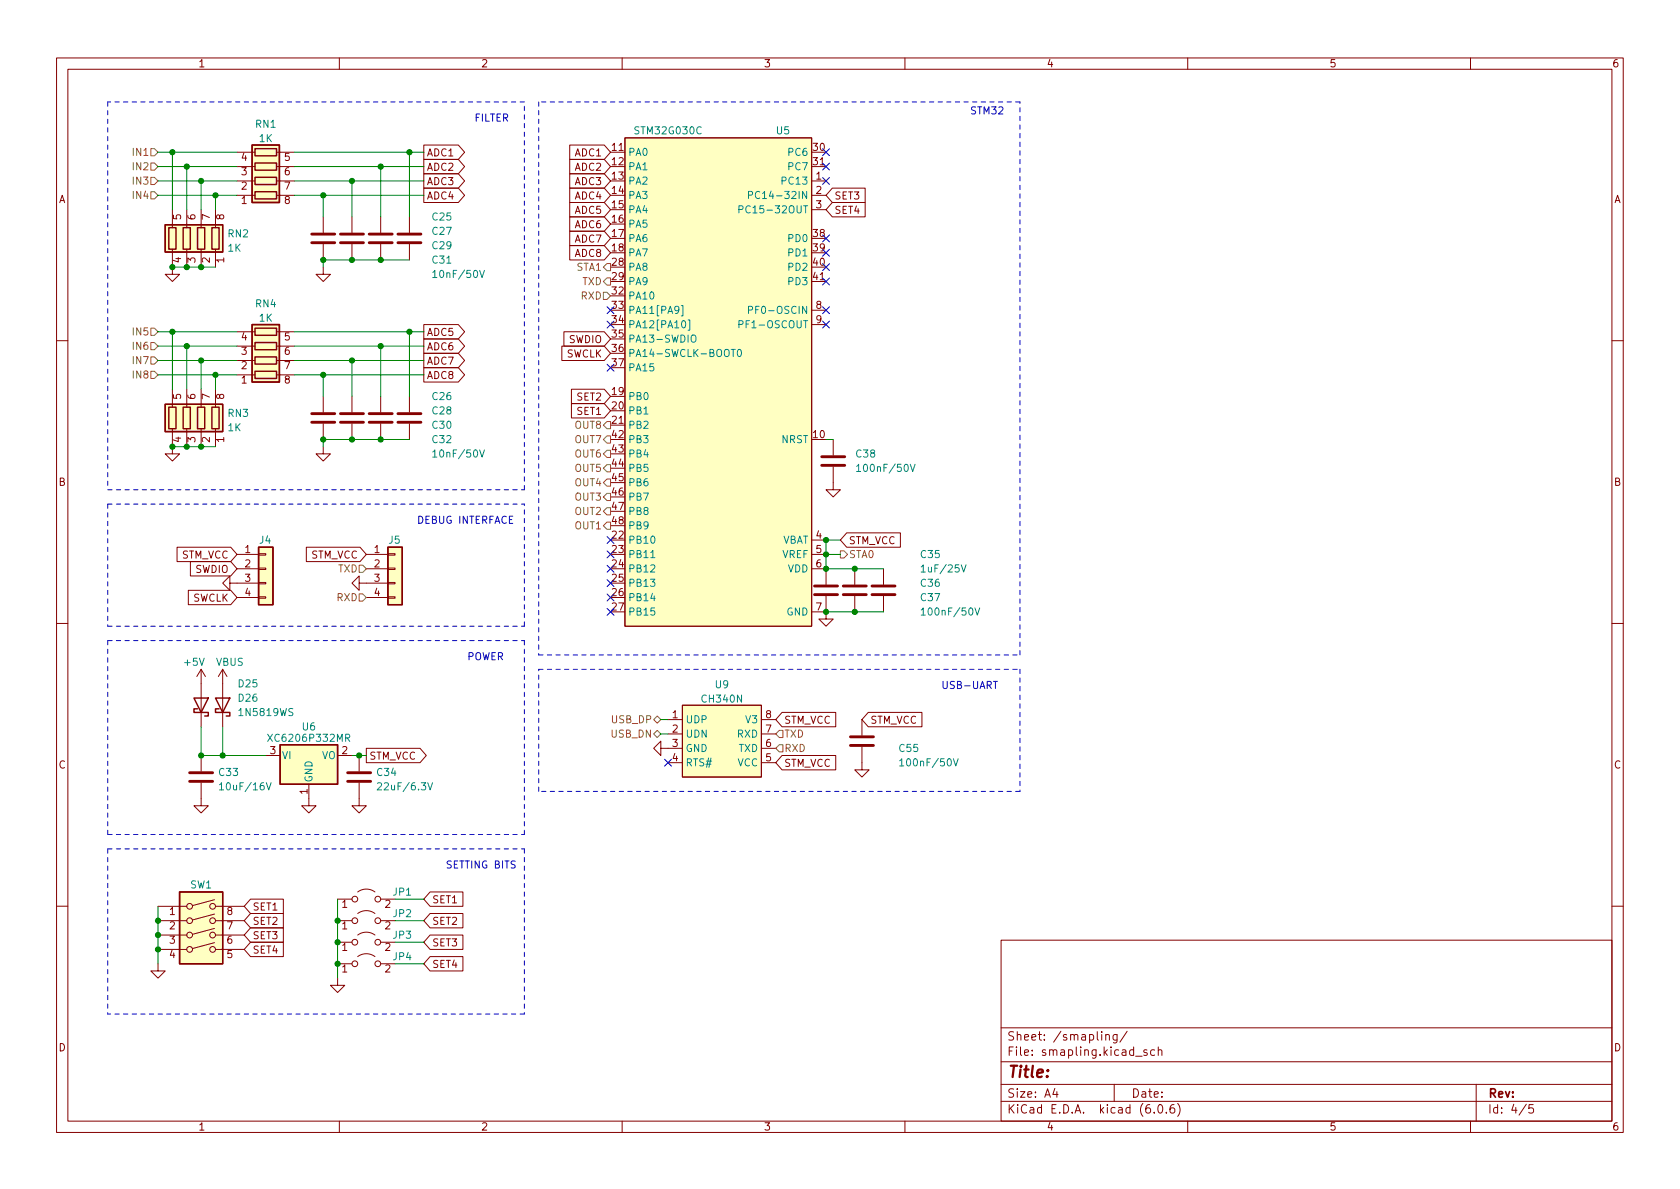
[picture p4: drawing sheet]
<svg xmlns="http://www.w3.org/2000/svg" width="297mm" height="210mm" viewBox="0 0 297 210" stroke-linecap="round" stroke-linejoin="round" font-family="sans-serif">
<g fill="none" stroke="#840000" stroke-width=".18">
<path d="M10 10.2h277v190.1h-277zM12 12.2h273v186.1h-273zM60 10.2v2M110 10.2v2M160 10.2v2M210 10.2v2M260 10.2v2M30.5 37.1v3.2M33 37.1v3.2M35.6 37.1v3.2M38.1 37.1v3.2M41.9 34.5h3.2"/>
<path d="M41.9 32h3.2M41.9 29.5h3.2M41.9 26.9h3.2M48.9 34.5h3.2M48.9 32h3.2M48.9 29.5h3.2M48.9 26.9h3.2M57.1 38.3v2.8M62.2 38.3v2.8M67.3 38.3v2.8M72.4 38.3v2.8M74.9 28.2h6.1l1.1 1.3-1.1 1.2h-6.1z"/>
<path d="M74.9 25.6h6.1l1.1 1.3-1.1 1.3h-6.1zM74.9 30.7h6.1l1.1 1.3-1.1 1.3h-6.1zM74.9 33.3h6.1l1.1 1.2-1.1 1.3h-6.1zM100.7 33.3h6.1l1.1 1.2-1.1 1.3h-6.1zM100.7 38.3h6.1l1.1 1.3-1.1 1.3h-6.1zM100.7 35.8h6.1l1.1 1.3-1.1 1.2h-6.1zM100.7 28.2h6.1l1.1 1.3-1.1 1.2h-6.1zM100.7 30.7h6.1l1.1 1.3-1.1 1.3h-6.1zM100.7 25.6h6.1l1.1 1.3-1.1 1.3h-6.1zM107.9 26.9h2.6M110.5 24.4h33v86.3h-33zM143.5 34.5h2.5"/>
<path d="M143.5 32h2.5M143.5 29.5h2.5M143.5 37.1h2.5M147.2 35.8h5.8v2.5h-5.8l-1.2-1.2zM147.2 33.3h5.8v2.5h-5.8l-1.2-1.3zM30.5 44.1v4.4h1.2l-1.2 1.3-1.3-1.3h1.3M33 44.1v3.1M35.6 44.1v3.1M38.1 44.1v3.1M41.9 58.7h3.2M48.9 58.7h3.2M57.1 47.2v1.3h1.3l-1.3 1.3-1.2-1.3h1.2"/>
<path d="M57.1 43.2v2.8M62.2 43.2v2.8M67.3 43.2v2.8M72.4 43.2v2.8M74.9 57.4h6.1l1.1 1.3-1.1 1.2h-6.1zM74.9 59.9h6.1l1.1 1.3-1.1 1.3h-6.1zM99.7 58.7h7.1l1.1 1.2-1.1 1.3h-7.1zM100.7 40.9h6.1l1.1 1.3-1.1 1.2h-6.1zM100.7 43.4h6.1l1.1 1.3-1.1 1.3h-6.1zM143.5 49.8h2.5M143.5 54.9h2.5M143.5 57.4h2.5"/>
<path d="M10 60.2h2M30.5 75.8v4.5h1.2l-1.2 1.2-1.3-1.2h1.3M30.5 68.8v3.2M33 68.8v3.2M33 75.8v3.2M35.6 68.8v3.2M35.6 75.8v3.2M38.1 68.8v3.2M38.1 75.8v3.2M41.9 66.3h3.2M41.9 63.7h3.2M41.9 61.2h3.2"/>
<path d="M48.9 66.3h3.2M48.9 63.7h3.2M48.9 61.2h3.2M57.1 79v1.3h1.3l-1.3 1.2-1.2-1.2h1.2M57.1 70.1v2.8M57.1 74.9v2.8M62.2 70.1v2.8M62.2 74.9v2.8M67.3 70.1v2.8M67.3 74.9v2.8M72.4 70.1v2.8M72.4 74.9v2.8"/>
<path d="M74.9 65h6.1l1.1 1.3-1.1 1.3h-6.1zM74.9 62.5h6.1l1.1 1.2-1.1 1.3h-6.1zM99.3 61.2h7.5l1.1 1.3-1.1 1.2h-7.5zM101 71.4h5.8l1.1 1.2-1.1 1.3h-5.8zM101 68.8h5.8l1.1 1.3-1.1 1.3h-5.8zM107.9 75.2h2.6M147.3 77.7v2.8M285 60.2h2M31.3 96.8h9.5l1.1 1.2-1.1 1.3h-9.5zM33.7 99.3h7.1l1.1 1.3-1.1 1.2h-7.1zM41.9 98h3.8M45.7 97.9h1.3v.3h-1.3z"/>
<path d="M54.2 96.8h9.5l1.1 1.2-1.1 1.3h-9.5zM64.8 98h3.8M68.6 97.9h1.2v.3h-1.2zM143.5 98h2.5M143.5 95.5h2.5M147.3 82.5v4.1h1.3l-1.3 1.3-1.3-1.3h1.3M149.7 94.2h9.5v2.6h-9.5l-1.1-1.3zM10 110.2h2M33.3 104.4h7.5l1.1 1.3-1.1 1.2h-7.5zM35.6 118.4v10.1M35.6 118.4l-.8 1.2M35.6 118.4l.7 1.2"/>
<path d="M39.4 118.4v10.1M39.4 118.4l-.8 1.2M39.4 118.4l.7 1.2M40.6 103.1v-1.3l-1.2 1.3 1.2 1.3v-1.3h5.1M41.9 100.6h3.8M41.9 105.7h3.8M45.7 105.5h1.3v.3h-1.3zM45.7 103h1.3v.2h-1.3zM45.7 100.5h1.3v.2h-1.3zM63.5 103.1v-1.3l-1.3 1.3 1.3 1.3v-1.3h5.1M64.8 100.6h3.8M64.8 105.7h3.8"/>
<path d="M68.6 105.5h1.2v.3h-1.2zM68.6 103h1.2v.2h-1.2zM68.6 100.5h1.2v.2h-1.2zM143.5 100.6h2.5v2.8M143.5 108.2h2.5M146 108.2v1.3h1.3l-1.3 1.2-1.2-1.2h1.2M146 105.4v2.8M151.1 100.6v2.8M151.1 105.4v2.8M156.2 100.6v2.8M156.2 105.4v2.8M285 110.2h2"/>
<path d="M35.6 138.4v4.1h1.2l-1.2 1.3-1.3-1.3h1.3M35.6 133.6v2.8M47 133.6h2.5M54.6 138.7v3.8h1.3l-1.3 1.3-1.3-1.3h1.3M59.7 133.6h2.5M63.5 138.4v4.1h1.3l-1.3 1.3-1.3-1.3h1.3M63.5 133.6v2.8M64.8 132.3h9.5l1.1 1.3-1.1 1.3h-9.5zM116.8 132.3v-1.2l-1.2 1.2 1.2 1.3v-1.3h3.8M118.1 127.2h2.5M118.1 129.8h2.5M118.1 134.9h2.5"/>
<path d="M120.6 124.7h14v12.7h-14zM134.6 127.2h2.6M134.6 129.8h2.6M134.6 132.3h2.6M134.6 134.9h2.6M138.3 126h9.5v2.5h-9.5l-1.1-1.3zM138.3 133.6h9.5v2.5h-9.5l-1.1-1.2zM152.4 132.1v4h1.3l-1.3 1.3-1.3-1.3h1.3M152.4 127.2v2.8M153.5 126h9.5v2.5h-9.5l-1.1-1.3zM37.9 159.1l-3.9 1M44.3 159h5.8v2.5h-5.8l-1.1-1.2z"/>
<path d="M59.7 159h2.5M63.2 157.7a2.54 2.54 0 0 1 3.1 0M67.3 159h2.5M76 157.7h5.8v2.6h-5.8l-1.1-1.3zM10 160.2h2M27.9 170.4v1.3h1.3l-1.3 1.3-1.2-1.3h1.2M27.9 160.3h5.1M27.9 162.8h5.1M27.9 165.3h5.1M27.9 167.9h5.1M37.9 166.7l-3.9 1M37.9 164.2l-3.9 1"/>
<path d="M37.9 161.6l-3.9 1.1M38.1 160.3h5.1M38.1 162.8h5.1M38.1 165.3h5.1M38.1 167.9h5.1M44.3 164.1h5.8v2.5h-5.8l-1.1-1.3zM44.3 166.6h5.8v2.6h-5.8l-1.1-1.3zM44.3 161.5h5.8v2.6h-5.8l-1.1-1.3zM59.7 173v1.2h1.3l-1.3 1.3-1.3-1.3h1.3M59.7 162.8h2.5M59.7 170.4h2.5M59.7 166.6h2.5"/>
<path d="M63.2 169.2a2.54 2.54 0 0 1 3.1 0M63.2 161.5a2.54 2.54 0 0 1 3.1 0M63.2 165.3a2.54 2.54 0 0 1 3.1 0M67.3 162.8h2.5M67.3 170.4h2.5M67.3 166.6h2.5M76 165.3h5.8v2.6h-5.8l-1.1-1.3zM76 169.2h5.8v2.5h-5.8l-1.1-1.3zM76 161.5h5.8v2.6h-5.8l-1.1-1.3zM177 166.3h108v32h-108zM285 160.2h2M60 198.3v2"/>
<path d="M110 198.3v2M160 198.3v2M177 194.8h108M177 191.8h108M177 187.8h108M177 181.8h108M186.5 192.5l-.4 1h1M186.9 193v1M195.5 183.1l.2-.2 .4 .1v.9M195.5 182.9v1M197 191.8v3M197.5 182.9v1.2l-.3 .3h-.3"/>
<path d="M197.5 183l-.4-.1-.3 .3v.4l.1 .3h.6M199.3 182.4l-1.3 1.9M200.8 186.8h1.1M202.8 185.7l-.4-.1-.2 .2 .1 .3 .5 .1v.4h-.6M204.1 196.7v.1M204.1 185.7l-.4-.1-.3 .3v.4l.2 .3h.5M204.8 185.8l.2-.2 .4 .1v.9M204.8 185.1v1.5M204.9 195.4l.2-.1a.81 .81 0 0 1 .6 .7 .81 .81 0 0 1-.3 .8h-.2a.81 .81 0 0 1-.6-.6 .81 .81 0 0 1 .3-.8zM206.2 196.7v.1M207.6 195.3a.59 .59 0 0 0-.7 .7v.5l.1 .3h.4l.2-.1 .1-.5-.1-.2-.5-.1-.2 .3M208.2 195.1a1.72 1.72 0 0 1 0 2.3"/>
<path d="M210 198.3v2M260 198.3v2M261 191.8v6.5M269.9 195.3l-1.3 1.9M271.1 195.3h-.7l-.1 .7 .2-.1 .5 .1 .2 .2-.1 .5-.2 .1-.6-.1"/>
<circle cx="62.7" cy="159" r=".51"/>
<circle cx="66.8" cy="159" r=".51"/>
<circle cx="33.5" cy="162.8" r=".51"/>
<circle cx="33.5" cy="160.3" r=".51"/>
<circle cx="33.5" cy="165.3" r=".51"/>
<circle cx="33.5" cy="167.9" r=".51"/>
<circle cx="37.6" cy="160.3" r=".51"/>
<circle cx="37.6" cy="162.8" r=".51"/>
<circle cx="37.6" cy="165.3" r=".51"/>
<circle cx="37.6" cy="167.9" r=".51"/>
<circle cx="62.7" cy="170.4" r=".51"/>
<circle cx="62.7" cy="166.6" r=".51"/>
<circle cx="62.7" cy="162.8" r=".51"/>
<circle cx="66.8" cy="170.4" r=".51"/>
<circle cx="66.8" cy="162.8" r=".51"/>
<circle cx="66.8" cy="166.6" r=".51"/>
</g>
<g fill="none" stroke="#840000" stroke-width=".51">
<path d="M55.1 42.9h4.1M55.1 41.4h4.1M60.2 42.9h4.1M60.2 41.4h4.1M65.3 42.9h4M65.3 41.4h4M70.4 42.9h4M70.4 41.4h4M55.1 74.7h4.1M55.1 73.1h4.1M60.2 74.7h4.1M60.2 73.1h4.1"/>
<path d="M65.3 74.7h4M65.3 73.1h4M70.4 74.7h4M70.4 73.1h4M145.3 82.3h4.1M145.3 80.8h4.1M144 105.2h4.1M144 103.6h4.1M149.1 105.2h4.1M149.1 103.6h4.1M154.2 105.2h4M154.2 103.6h4"/>
<path d="M33.5 138.2h4.1M33.5 136.6h4.1M61.5 138.2h4M61.5 136.6h4M150.4 131.8h4M150.4 130.3h4"/>
</g>
<g fill="none" stroke="#008484" stroke-width=".18">
<path d="M130.6 37h.7l.1-.2-.1-.3-.7-.1v1.3M132.3 34.5l.6-.1 .2-.1-.1-.3-.7-.2v1.3M134.3 34a.6 .6 0 0 0-.8 .4 .6 .6 0 0 0 .6 .7l.2-.1M76.5 48.2l.4-.4v1.3M76.5 49.1h.7M84.8 47.8l.4 1.3 .5-1.3M120.4 54h.4v1.9h-.4M120.6 56.8l.2-.1a.68 .68 0 0 1 .5 .6 .68 .68 0 0 1-.5 .7l-.2-.1-.1-.4zM121.7 56.6h.3v1.8h-.3M122.3 59.4l.2-.2a.43 .43 0 0 1 .5 .5v.4a.42 .42 0 0 1-.4 .4 .42 .42 0 0 1-.4-.4zM130.6 57.4l.7-.1 .1-.2-.1-.3-.7-.1v1.3M132.3 54.8h.6l.2-.2-.1-.3-.7-.1v1.2"/>
<path d="M76.5 79.9l.4-.3v1.2M84.8 79.6l.4 1.2 .5-1.2M129.3 61.8h.7M129.6 61.8v1.3M130.5 61.9l.2-.1a.68 .68 0 0 1 .4 .6 .68 .68 0 0 1-.4 .7l-.2-.2-.1-.3zM76.5 80.8h.7M115.1 98.6h.7M151.5 82.5l.3-.4v1.3M151.5 83.4h.7M160.9 82.1l.5 1.3 .4-1.3M170 99.9l.4 1.3 .4-1.3M162.9 100.2l.3-.3v1.3"/>
<path d="M162.9 107.9l.3-.4v1.3M162.9 101.2h.7M162.9 108.8h.7M172.4 107.5l.4 1.3 .4-1.3M38.8 138.8l.4-.4v1.3M38.8 139.7h.7M47.1 138.4l.4 1.3 .4-1.3M47.3 129.8l.9 1.3M48.2 129.8l-.9 1.3M61.1 130.5l.6-.1 .1-.1v-.3l-.7-.2v1.3M61.4 130.5l.4 .6M66.7 138.5l.5-.1 .3 .4-.8 .9h.8"/>
<path d="M75.6 138.4l.5 1.3 .4-1.3M159.1 134.5l.3-.3v1.2M159.1 135.4h.7M168.6 134.2l.4 1.2 .4-1.2"/>
</g>
<g fill="#ffffc2" stroke="#ffffc2" stroke-width=".18">
<path d="M29.2 71.5h10.2v4.8h-10.2z"/>
<path d="M44.6 57.4h4.8v10.2h-4.8z"/>
<path d="M68.6 96.8h2.5v10.1h-2.5z"/>
<path d="M31.7 157.7h7.7v12.7h-7.7z"/>
<path d="M29.2 39.7h10.2v4.9h-10.2z"/>
<path d="M44.6 25.6h4.8v10.2h-4.8z"/>
<path d="M45.7 96.8h2.6v10.1h-2.6z"/>
<path d="M110.5 24.4h33v86.3h-33z"/>
<path d="M120.6 124.7h14v12.7h-14z"/>
<path d="M49.5 131.7h10.2v7h-10.2z"/>
</g>
<g fill="none" stroke="#840000" stroke-width=".25">
<path d="M29.2 39.7h10.2v4.9h-10.2zM44.6 25.6h4.8v10.2h-4.8zM45.1 33.9h3.8v1.3h-3.8zM45.1 31.4h3.8v1.2h-3.8zM45.1 28.8h3.8v1.3h-3.8zM45.1 26.3h3.8v1.3h-3.8zM29.8 40.3h1.3v3.8h-1.3zM32.4 40.3h1.3v3.8h-1.3zM34.9 40.3h1.3v3.8h-1.3zM37.5 40.3h1.2v3.8h-1.2zM44.6 57.4h4.8v10.2h-4.8zM45.1 58h3.8v1.3h-3.8z"/>
<path d="M29.2 71.5h10.2v4.8h-10.2zM29.8 72h1.3v3.8h-1.3zM32.4 72h1.3v3.8h-1.3zM34.9 72h1.3v3.8h-1.3zM37.5 72h1.2v3.8h-1.2zM45.1 65.7h3.8v1.2h-3.8zM45.1 63.1h3.8v1.3h-3.8zM45.1 60.6h3.8v1.2h-3.8zM45.7 96.8h2.6v10.1h-2.6zM68.6 96.8h2.5v10.1h-2.5zM34.3 123.4h2.5l-1.2 2.6zM34.9 125.3h-.6v.7h2.5v.6h-.6"/>
<path d="M38.1 123.4h2.5l-1.2 2.6zM38.7 125.3h-.6v.7h2.5v.6h-.6M49.5 131.7h10.2v7h-10.2zM31.7 157.7h7.7v12.7h-7.7z"/>
</g>
<g fill="none" stroke="#848400" stroke-width=".18">
<path d="M26.7 26.3h.6l.6 .6-.6 .7h-.6zM26.7 28.8h.6l.6 .7-.6 .6h-.6zM26.7 33.9h.6l.6 .6-.6 .7h-.6zM26.7 31.4h.6l.6 .6-.6 .6h-.6zM26.7 58h.6l.6 .7-.6 .6h-.6zM106.7 51.7h.6l.6 .6-.6 .7h-.6zM107.3 46.6h.6v1.3h-.6l-.6-.7zM107.3 49.1h.6v1.3h-.6l-.6-.6zM26.7 65.7h.6l.6 .6-.6 .6h-.6zM26.7 63.1h.6l.6 .6-.6 .7h-.6zM26.7 60.6h.6l.6 .6-.6 .6h-.6zM107.3 74.5h.6v1.3h-.6l-.6-.6z"/>
<path d="M107.3 77.1h.6v1.3h-.6l-.6-.7zM107.3 79.6h.6v1.3h-.6l-.6-.6zM63.5 99.9h.6l.7 .7-.7 .6h-.6zM107.3 82.2h.6v1.2h-.6l-.6-.6zM107.3 87.2h.6v1.3h-.6l-.6-.6zM107.3 92.3h.6v1.3h-.6l-.6-.6zM107.3 84.7h.6v1.3h-.6l-.6-.7zM107.3 89.8h.6v1.3h-.6l-.6-.7zM148.6 97.4h.6l.7 .6-.7 .7h-.6zM63.5 105h.6l.7 .7-.7 .6h-.6zM115.6 127.2l.6-.6 .6 .6-.6 .7zM115.6 129.8l.6-.6 .6 .6-.6 .6z"/>
<path d="M137.2 129.8l.6-.6h.6v1.2h-.6zM137.8 131.7h.6v1.3h-.6l-.6-.7z"/>
</g>
<path d="M175.6 120.5h.8" fill="none" stroke="#0000c2" stroke-width=".18"/>
<g fill="none" stroke="#0000c2" stroke-width=".18" stroke-dasharray=".8 .8">
<path d="M19 18v68.6M92.7 18h-73.7M95.2 18v97.8M180.3 18h-85.1M19 89.1h73.7M19 89.1v21.6M19 86.6h73.7M92.7 86.6v-68.6M19 113.3h73.7M19 110.7h73.7M19 113.3v34.3M92.7 110.7v-21.6"/>
<path d="M95.2 118.4h85.1M95.2 115.8h85.1M180.3 115.8v-97.8M180.3 118.4v21.5M95.2 139.9v-21.5M180.3 139.9h-85.1M19 147.6h73.7M19 150.1h73.7M19 150.1v29.2M92.7 147.6v-34.3M92.7 150.1v29.2M92.7 179.3h-73.7"/>
</g>
<g fill="none" stroke="#008400" stroke-width=".18">
<path d="M27.9 32h14M27.9 34.5h14M27.9 29.5h14M27.9 26.9h14M30.5 26.9v10.2M33 29.5v7.6M35.6 32v5.1M38.1 34.5v2.6M52.1 32h22.8M52.1 34.5h22.8M52.1 29.5h22.8M52.1 26.9h22.8"/>
<path d="M57.1 34.5v3.8M62.2 32v6.3M67.3 29.5v8.8M72.4 26.9v11.4M27.9 58.7h14M30.5 58.7v10.1M30.5 47.2h7.6M52.1 58.7h22.8M72.4 46h-15.3v1.2M72.4 58.7v11.4M27.9 63.7h14M27.9 61.2h14"/>
<path d="M27.9 66.3h14M30.5 79h7.6M33 61.2v7.6M35.6 63.7v5.1M38.1 66.3v2.5M52.1 63.7h22.8M52.1 61.2h22.8M52.1 66.3h22.8M57.1 66.3v3.8M62.2 63.7v6.4M67.3 61.2v8.9M72.4 77.7h-15.3v1.3"/>
<path d="M146 77.7h1.3M146 98h2.6M148.6 95.5h-2.6v5.1h10.2M146 108.2h10.2M35.6 128.5v5.1h11.4M39.4 128.5v5.1M62.2 133.6h2.6M116.8 127.2h1.3M116.8 129.8h1.3M59.7 159v14M69.8 159h5.1M27.9 160.3v10.1"/>
<path d="M69.8 162.8h5.1M69.8 170.4h5.1M69.8 166.6h5.1"/>
</g>
<g fill="none" stroke="#000084" stroke-width=".18">
<path d="M145.4 26.3l1.3 1.2M145.4 28.8l1.3 1.3M145.4 31.4l1.3 1.2M146.7 26.3l-1.3 1.2M146.7 28.8l-1.3 1.3M146.7 31.4l-1.3 1.2M107.3 56.8l1.3 1.2M107.3 54.2l1.3 1.3M108.6 56.8l-1.3 1.2M108.6 54.2l-1.3 1.3M145.4 41.5l1.3 1.3M145.4 44.1l1.3 1.2"/>
<path d="M145.4 46.6l1.3 1.2M145.4 56.8l1.3 1.2M145.4 54.2l1.3 1.3M145.4 49.2l1.3 1.2M146.7 41.5l-1.3 1.3M146.7 56.8l-1.3 1.2M146.7 44.1l-1.3 1.2M146.7 46.6l-1.3 1.2M146.7 54.2l-1.3 1.3M146.7 49.2l-1.3 1.2M107.3 64.4l1.3 1.2M108.6 64.4l-1.3 1.2"/>
<path d="M107.3 94.9l1.3 1.2M107.3 97.4l1.3 1.2M107.3 100l1.3 1.2M108.6 94.9l-1.3 1.2M108.6 97.4l-1.3 1.2M108.6 100l-1.3 1.2M107.3 107.6l1.3 1.2M107.3 105l1.3 1.3M107.3 102.5l1.3 1.2M108.6 107.6l-1.3 1.2M108.6 105l-1.3 1.3M108.6 102.5l-1.3 1.2"/>
<path d="M117.5 134.3l1.2 1.2M118.7 134.3l-1.2 1.2"/>
</g>
<g fill="#008400" stroke="#008400" stroke-width=".18">
<circle cx="39.4" cy="133.6" r=".46"/>
<circle cx="27.9" cy="167.9" r=".46"/>
<circle cx="27.9" cy="165.3" r=".46"/>
<circle cx="27.9" cy="162.8" r=".46"/>
<circle cx="59.7" cy="162.8" r=".46"/>
<circle cx="57.1" cy="66.3" r=".46"/>
<circle cx="35.6" cy="79" r=".46"/>
<circle cx="38.1" cy="66.3" r=".46"/>
<circle cx="57.1" cy="77.7" r=".46"/>
<circle cx="33" cy="79" r=".46"/>
<circle cx="30.5" cy="79" r=".46"/>
<circle cx="67.3" cy="77.7" r=".46"/>
<circle cx="62.2" cy="77.7" r=".46"/>
<circle cx="35.6" cy="63.7" r=".46"/>
<circle cx="33" cy="61.2" r=".46"/>
<circle cx="35.6" cy="133.6" r=".46"/>
<circle cx="30.5" cy="47.2" r=".46"/>
<circle cx="35.6" cy="47.2" r=".46"/>
<circle cx="33" cy="47.2" r=".46"/>
<circle cx="30.5" cy="58.7" r=".46"/>
<circle cx="62.2" cy="63.7" r=".46"/>
<circle cx="59.7" cy="166.6" r=".46"/>
<circle cx="59.7" cy="170.4" r=".46"/>
<circle cx="63.5" cy="133.6" r=".46"/>
<circle cx="67.3" cy="29.5" r=".46"/>
<circle cx="72.4" cy="58.7" r=".46"/>
<circle cx="67.3" cy="61.2" r=".46"/>
<circle cx="72.4" cy="26.9" r=".46"/>
<circle cx="35.6" cy="32" r=".46"/>
<circle cx="67.3" cy="46" r=".46"/>
<circle cx="62.2" cy="46" r=".46"/>
<circle cx="57.1" cy="46" r=".46"/>
<circle cx="57.1" cy="34.5" r=".46"/>
<circle cx="62.2" cy="32" r=".46"/>
<circle cx="38.1" cy="34.5" r=".46"/>
<circle cx="30.5" cy="26.9" r=".46"/>
<circle cx="33" cy="29.5" r=".46"/>
<circle cx="146" cy="108.2" r=".46"/>
<circle cx="146" cy="95.5" r=".46"/>
<circle cx="151.1" cy="108.2" r=".46"/>
<circle cx="151.1" cy="100.6" r=".46"/>
<circle cx="146" cy="100.6" r=".46"/>
<circle cx="146" cy="98" r=".46"/>
</g>
<text font-size="2.8" fill="#840000" x="178" y="190.6">Title:</text>
<g font-size="2.1" fill="#840000">
<text x="178" y="184">Sheet: /smapling/</text>
<text x="178" y="186.7">File: smapling.kicad_sch</text>
<text x="178" y="196.9">KiCad E.D.A. kicad (6.0.6)</text>
<text x="178" y="194.1">Size: A4</text>
<text x="200" y="194.1">Date:</text>
<text x="263" y="194.1">Rev:</text>
<text x="263" y="196.9">Id: 4/5</text>
</g>
<g font-size="1.8" fill="#840000">
<text x="35" y="11.9">1</text>
<text x="85" y="11.9">2</text>
<text x="135" y="11.9">3</text>
<text x="185" y="11.9">4</text>
<text x="235" y="11.9">5</text>
<text x="285" y="11.9">6</text>
<text x="42.7" y="28.4">4</text>
<text x="50.3" y="28.4">5</text>
<text x="75.4" y="27.6">ADC1</text>
<text x="101.7" y="27.6">ADC1</text>
<text x="108.2" y="26.7">11</text>
<text x="108.2" y="29.2">12</text>
<text x="143.8" y="26.7">30</text>
<text x="143.8" y="29.2">31</text>
<text x="10.3" y="35.9">A</text>
<text x="42.7" y="33.5">2</text>
<text x="42.7" y="31">3</text>
<text x="50.3" y="31">6</text>
<text x="50.3" y="33.5">7</text>
<text x="75.4" y="30.2">ADC2</text>
<text x="75.4" y="32.7">ADC3</text>
<text x="75.4" y="35.3">ADC4</text>
<text x="101.7" y="35.3">ADC4</text>
<text x="101.7" y="30.2">ADC2</text>
<text x="101.7" y="32.7">ADC3</text>
<text x="108.2" y="31.7">13</text>
<text x="108.2" y="34.3">14</text>
<text x="144.3" y="31.7">1</text>
<text x="144.3" y="34.3">2</text>
<text x="147.5" y="35.3">SET3</text>
<text x="285.3" y="35.9">A</text>
<text x="32" y="38.8" transform="rotate(-90 32 38.8)">5</text>
<text x="34.5" y="38.8" transform="rotate(-90 34.5 38.8)">6</text>
<text x="37.1" y="38.8" transform="rotate(-90 37.1 38.8)">7</text>
<text x="39.6" y="38.8" transform="rotate(-90 39.6 38.8)">8</text>
<text x="42.7" y="36.1">1</text>
<text x="50.3" y="36.1">8</text>
<text x="101.7" y="40.3">ADC6</text>
<text x="101.7" y="37.8">ADC5</text>
<text x="108.2" y="36.8">15</text>
<text x="108.2" y="39.4">16</text>
<text x="108.2" y="41.9">17</text>
<text x="143.8" y="41.9">38</text>
<text x="144.3" y="36.8">3</text>
<text x="147.5" y="37.8">SET4</text>
<text x="32" y="46.5" transform="rotate(-90 32 46.5)">4</text>
<text x="34.5" y="46.5" transform="rotate(-90 34.5 46.5)">3</text>
<text x="37.1" y="46.5" transform="rotate(-90 37.1 46.5)">2</text>
<text x="39.6" y="46.5" transform="rotate(-90 39.6 46.5)">1</text>
<text x="101.7" y="42.9">ADC7</text>
<text x="101.7" y="45.4">ADC8</text>
<text x="108.2" y="44.4">18</text>
<text x="108.2" y="47">28</text>
<text x="143.8" y="44.4">39</text>
<text x="143.8" y="47">40</text>
<text x="108.2" y="49.5">29</text>
<text x="108.2" y="52.1">32</text>
<text x="143.8" y="49.5">41</text>
<text x="75.4" y="59.4">ADC5</text>
<text x="108.2" y="54.6">33</text>
<text x="108.2" y="57.1">34</text>
<text x="108.2" y="59.7">35</text>
<text x="144.3" y="54.6">8</text>
<text x="144.3" y="57.1">9</text>
<text x="42.7" y="65.3">2</text>
<text x="42.7" y="62.7">3</text>
<text x="42.7" y="60.2">4</text>
<text x="50.3" y="60.2">5</text>
<text x="50.3" y="62.7">6</text>
<text x="50.3" y="65.3">7</text>
<text x="75.4" y="61.9">ADC6</text>
<text x="75.4" y="64.5">ADC7</text>
<text x="100" y="63.2">SWCLK</text>
<text x="100.5" y="60.7">SWDIO</text>
<text x="108.2" y="62.2">36</text>
<text x="108.2" y="64.8">37</text>
<text x="32" y="70.6" transform="rotate(-90 32 70.6)">5</text>
<text x="34.5" y="70.6" transform="rotate(-90 34.5 70.6)">6</text>
<text x="37.1" y="70.6" transform="rotate(-90 37.1 70.6)">7</text>
<text x="39.6" y="70.6" transform="rotate(-90 39.6 70.6)">8</text>
<text x="42.7" y="67.8">1</text>
<text x="50.3" y="67.8">8</text>
<text x="75.4" y="67">ADC8</text>
<text x="102.1" y="70.8">SET2</text>
<text x="108.2" y="69.8">19</text>
<text x="102.1" y="73.4">SET1</text>
<text x="108.2" y="72.4">20</text>
<text x="108.2" y="74.9">21</text>
<text x="108.2" y="77.5">42</text>
<text x="143.8" y="77.5">10</text>
<text x="32" y="78.2" transform="rotate(-90 32 78.2)">4</text>
<text x="34.5" y="78.2" transform="rotate(-90 34.5 78.2)">3</text>
<text x="37.1" y="78.2" transform="rotate(-90 37.1 78.2)">2</text>
<text x="39.6" y="78.2" transform="rotate(-90 39.6 78.2)">1</text>
<text x="108.2" y="80">43</text>
<text x="108.2" y="82.5">44</text>
<text x="10.3" y="85.9">B</text>
<text x="108.2" y="85.1">45</text>
<text x="108.2" y="87.6">46</text>
<text x="285.3" y="85.9">B</text>
<text x="108.2" y="95.2">22</text>
<text x="108.2" y="90.2">47</text>
<text x="108.2" y="92.7">48</text>
<text x="144.3" y="95.2">4</text>
<text x="32" y="98.8">STM_VCC</text>
<text x="34.5" y="101.3">SWDIO</text>
<text x="43.3" y="97.8">1</text>
<text x="43.3" y="100.3">2</text>
<text x="54.9" y="98.8">STM_VCC</text>
<text x="66.2" y="97.8">1</text>
<text x="66.2" y="100.3">2</text>
<text x="108.2" y="97.8">23</text>
<text x="108.2" y="100.3">24</text>
<text x="144.3" y="97.8">5</text>
<text x="144.3" y="100.3">6</text>
<text x="150" y="96.2">STM_VCC</text>
<text x="34" y="106.4">SWCLK</text>
<text x="43.3" y="102.9">3</text>
<text x="43.3" y="105.4">4</text>
<text x="66.2" y="102.9">3</text>
<text x="66.2" y="105.4">4</text>
<text x="108.2" y="102.9">25</text>
<text x="108.2" y="105.4">26</text>
<text x="108.2" y="107.9">27</text>
<text x="144.3" y="107.9">7</text>
<text x="118.9" y="127">1</text>
<text x="118.9" y="129.5">2</text>
<text x="135.4" y="129.5">7</text>
<text x="135.4" y="127">8</text>
<text x="138.6" y="128">STM_VCC</text>
<text x="153.8" y="128">STM_VCC</text>
<text x="10.3" y="135.9">C</text>
<text x="47.8" y="133.3">3</text>
<text x="60.5" y="133.3">2</text>
<text x="65.2" y="134.3">STM_VCC</text>
<text x="118.9" y="132.1">3</text>
<text x="118.9" y="134.6">4</text>
<text x="135.4" y="134.6">5</text>
<text x="135.4" y="132.1">6</text>
<text x="138.6" y="135.6">STM_VCC</text>
<text x="285.3" y="135.9">C</text>
<text x="54.4" y="140.4" transform="rotate(-90 54.4 140.4)">1</text>
<text x="30" y="161.8">1</text>
<text x="40.1" y="161.8">8</text>
<text x="44.6" y="161">SET1</text>
<text x="60.5" y="160.5">1</text>
<text x="68.1" y="160.5">2</text>
<text x="76.4" y="159.7">SET1</text>
<text x="30" y="164.3">2</text>
<text x="30" y="166.9">3</text>
<text x="40.1" y="166.9">6</text>
<text x="40.1" y="164.3">7</text>
<text x="44.6" y="166.1">SET3</text>
<text x="44.6" y="163.5">SET2</text>
<text x="60.5" y="164.3">1</text>
<text x="68.1" y="164.3">2</text>
<text x="76.4" y="167.3">SET3</text>
<text x="76.4" y="163.5">SET2</text>
<text x="30" y="169.4">4</text>
<text x="40.1" y="169.4">5</text>
<text x="44.6" y="168.6">SET4</text>
<text x="60.5" y="172">1</text>
<text x="60.5" y="168.1">1</text>
<text x="68.1" y="172">2</text>
<text x="68.1" y="168.1">2</text>
<text x="76.4" y="171.2">SET4</text>
<text x="10.3" y="185.9">D</text>
<text x="285.3" y="185.9">D</text>
<text x="35" y="199.9">1</text>
<text x="85" y="199.9">2</text>
<text x="135" y="199.9">3</text>
<text x="185" y="199.9">4</text>
<text x="235" y="199.9">5</text>
<text x="285" y="199.9">6</text>
</g>
<g font-size="1.8" fill="#008484">
<text x="45.2" y="22.6">RN1</text>
<text x="112.5" y="23.7">STM32G030C</text>
<text x="137.3" y="23.7">U5</text>
<text x="45.9" y="25.1">1K</text>
<text x="111" y="27.6">PA0</text>
<text x="139.6" y="27.6">PC6</text>
<text x="111" y="30.1">PA1</text>
<text x="111" y="32.6">PA2</text>
<text x="111" y="35.2">PA3</text>
<text x="134.3" y="35.2">PC14-32IN</text>
<text x="138.6" y="32.6">PC13</text>
<text x="139.6" y="30.1">PC7</text>
<text x="40.3" y="42">RN2</text>
<text x="76.5" y="41.5">C27</text>
<text x="76.5" y="39">C25</text>
<text x="111" y="37.7">PA4</text>
<text x="111" y="40.3">PA5</text>
<text x="132.3" y="37.7">PC15-32OUT</text>
<text x="40.3" y="44.5">1K</text>
<text x="76.5" y="44.1">C29</text>
<text x="76.5" y="46.6">C31</text>
<text x="111" y="42.8">PA6</text>
<text x="111" y="45.3">PA7</text>
<text x="111" y="47.9">PA8</text>
<text x="139.6" y="42.8">PD0</text>
<text x="139.6" y="45.3">PD1</text>
<text x="139.6" y="47.9">PD2</text>
<text x="77.1" y="49.1">10nF/50V</text>
<text x="111" y="50.4">PA9</text>
<text x="111" y="53">PA10</text>
<text x="139.6" y="50.4">PD3</text>
<text x="45.2" y="54.3">RN4</text>
<text x="45.9" y="56.9">1K</text>
<text x="111" y="55.5">PA11[PA9]</text>
<text x="111" y="58">PA12[PA10]</text>
<text x="131.6" y="58">PF1-OSCOUT</text>
<text x="133.6" y="55.5">PF0-OSCIN</text>
<text x="111" y="60.6">PA13-SWDIO</text>
<text x="111" y="63.1">PA14-SWCLK-BOOT0</text>
<text x="111" y="65.7">PA15</text>
<text x="76.5" y="70.7">C26</text>
<text x="111" y="70.7">PB0</text>
<text x="40.3" y="76.2">1K</text>
<text x="40.3" y="73.7">RN3</text>
<text x="76.5" y="73.3">C28</text>
<text x="76.5" y="75.8">C30</text>
<text x="111" y="73.3">PB1</text>
<text x="111" y="75.8">PB2</text>
<text x="76.5" y="78.4">C32</text>
<text x="77.1" y="80.9">10nF/50V</text>
<text x="111" y="78.4">PB3</text>
<text x="111" y="80.9">PB4</text>
<text x="111" y="83.4">PB5</text>
<text x="138.2" y="78.4">NRST</text>
<text x="151.4" y="80.9">C38</text>
<text x="152.2" y="83.4">100nF/50V</text>
<text x="111" y="86">PB6</text>
<text x="111" y="88.5">PB7</text>
<text x="111" y="91.1">PB8</text>
<text x="111" y="93.6">PB9</text>
<text x="45.9" y="96.1">J4</text>
<text x="68.8" y="96.1">J5</text>
<text x="111" y="96.1">PB10</text>
<text x="111" y="98.7">PB11</text>
<text x="111" y="101.2">PB12</text>
<text x="138.2" y="96.1">VBAT</text>
<text x="138.3" y="98.7">VREF</text>
<text x="139.3" y="101.2">VDD</text>
<text x="162.9" y="98.7">C35</text>
<text x="163.4" y="101.2">1uF/25V</text>
<text x="111" y="103.8">PB13</text>
<text x="111" y="106.3">PB14</text>
<text x="162.9" y="106.3">C37</text>
<text x="162.9" y="103.8">C36</text>
<text x="111" y="108.8">PB15</text>
<text x="139.1" y="108.8">GND</text>
<text x="163.6" y="108.8">100nF/50V</text>
<text x="32.7" y="117.7">+5V</text>
<text x="38.2" y="117.7">VBUS</text>
<text x="42.2" y="124.1">D26</text>
<text x="42.2" y="121.5">D25</text>
<text x="124.2" y="124.2">CH340N</text>
<text x="126.5" y="121.7">U9</text>
<text x="42.5" y="126.6">1N5819WS</text>
<text x="48" y="131.2">XC6206P332MR</text>
<text x="53.5" y="129.2">U6</text>
<text x="121.2" y="127.9">UDP</text>
<text x="121.2" y="130.4">UDN</text>
<text x="130.4" y="130.4">RXD</text>
<text x="131.9" y="127.9">V3</text>
<text x="38.8" y="137.2">C33</text>
<text x="49.8" y="134.2">VI</text>
<text x="56.9" y="134.2">VO</text>
<text x="66.7" y="137.2">C34</text>
<text x="121.2" y="133">GND</text>
<text x="121.2" y="135.5">RTS#</text>
<text x="130.4" y="135.5">VCC</text>
<text x="130.6" y="133">TXD</text>
<text x="159.1" y="133">C55</text>
<text x="159.8" y="135.5">100nF/50V</text>
<text x="39.4" y="139.7">10uF/16V</text>
<text x="55.2" y="138.4" transform="rotate(-90 55.2 138.4)">GND</text>
<text x="67.4" y="139.7">22uF/6.3V</text>
<text x="33.6" y="157.1">SW1</text>
<text x="69.5" y="158.4">JP1</text>
<text x="69.5" y="162.2">JP2</text>
<text x="69.5" y="166">JP3</text>
<text x="69.5" y="169.8">JP4</text>
</g>
<g font-size="1.8" fill="#0000c2">
<text x="83.8" y="21.5">FILTER</text>
<text x="171.4" y="20.2">STM32</text>
<text x="73.7" y="92.6">DEBUG INTERFACE</text>
<text x="82.5" y="116.7">POWER</text>
<text x="166.4" y="121.8">USB-UART</text>
<text x="78.7" y="153.6">SETTING BITS</text>
</g>
<g font-size="1.8" fill="#848400">
<text x="23.7" y="27.6">IN1</text>
<text x="23.7" y="30.1">IN2</text>
<text x="23.7" y="35.2">IN4</text>
<text x="23.7" y="32.6">IN3</text>
<text x="102" y="47.9">STA1</text>
<text x="102.8" y="53">RXD</text>
<text x="103" y="50.4">TXD</text>
<text x="23.7" y="59.3">IN5</text>
<text x="23.7" y="64.4">IN7</text>
<text x="23.7" y="61.8">IN6</text>
<text x="23.7" y="66.9">IN8</text>
<text x="101.8" y="75.8">OUT8</text>
<text x="101.8" y="83.4">OUT5</text>
<text x="101.8" y="78.4">OUT7</text>
<text x="101.8" y="80.9">OUT6</text>
<text x="101.8" y="88.5">OUT3</text>
<text x="101.8" y="86">OUT4</text>
<text x="101.8" y="93.6">OUT1</text>
<text x="101.8" y="91.1">OUT2</text>
<text x="59.8" y="101.2">TXD</text>
<text x="150.1" y="98.7">STA0</text>
<text x="59.6" y="106.3">RXD</text>
<text x="108.1" y="130.4">USB_DN</text>
<text x="108.2" y="127.9">USB_DP</text>
<text x="138.6" y="130.4">TXD</text>
<text x="138.6" y="133">RXD</text>
</g>
</svg>
